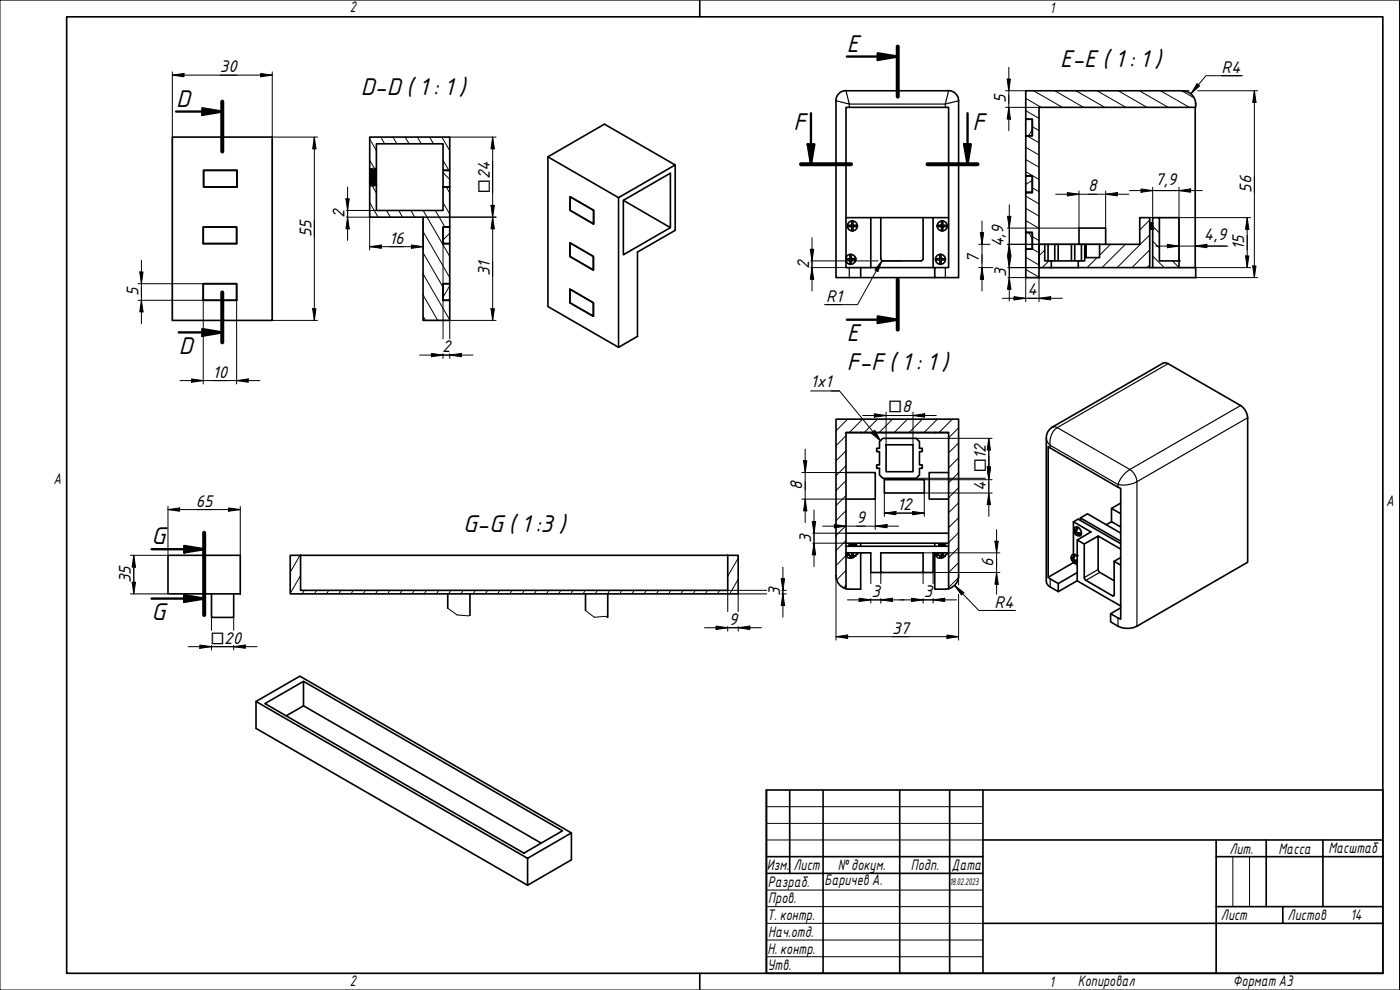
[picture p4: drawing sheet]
<svg xmlns="http://www.w3.org/2000/svg" width="420mm" height="297mm" viewBox="0 0 420 297" stroke-linecap="round" stroke-linejoin="round" font-family="sans-serif">
<g fill="none" stroke="#000" stroke-width=".3">
<path d="M307.8 33.2l4 2.3M307.8 29.5l4.7 2.7M307.9 35.8l-.1 .1M309.8 38.8l-1.1 1.9M309.8 38l2 1.2M310.2 27.2l8.6 5M316.5 27.2l8.7 5M322.9 27.2l8.6 5M329.2 27.2l8.7 5M335.6 27.2l8.6 5M341.9 27.2l8.7 5M348.3 27.2l8.6 5"/>
<path d="M354.6 27.2l3.7 2.2M110.9 48.1l1.6 2.6M110.9 41.7l2.1 3.5M111.5 55.5l1.5 2.4M114.3 41.1l1.1 2M117.9 41.1l1.2 2M121.6 41.1l1.2 2M125.3 41.1l1.1 2M128.9 41.1l1.2 2M132.6 41.1l2.4 4.1M133 51.8l2 2M133 48.1l1.7 3"/>
<path d="M133.9 56.1l1.1 1.8M307.8 58.8l4 2.4M307.8 51.5l4 2.3M307.8 47.9l4 2.3M307.8 44.2l4 2.3M308.2 40.7l3.6 2.1M309.8 54.2l-2 1.1M309.8 56.3l2 1.2M110.9 60.8l2.6 4.4M116 63.1l1.2 2.1M119.7 63.1l1.1 2.1M123.3 63.1l1.2 2.1"/>
<path d="M127 75.8l6 10.4M127 69.5l8 13.8M127 63.1l8 13.8M130.6 63.1l2.9 5M133 60.8l2 3.4M135 70l-2 2M307.8 74.6l.1 .2M307.8 77.2l4 2.3M307.8 66.2l4 2.3M307.8 62.5l4 2.3M308.7 69.7l1.1 2M309.8 74.7l2 1.1"/>
<path d="M309.8 71l2 1.2M313.5 75l-1.7 1.8M314.8 78.3l-2 2M323.8 78.3l-.2 .2M326 76.1l-.5 .4M329.2 77.3l-3 3M333.3 73.3l-3.3 3.3M337.7 73.3l-7 7M345.1 79.5l-.9 .8M345.1 75l-5.4 5.3M345.1 70.5l-9.9 9.8M345.1 66l-3 3"/>
<path d="M345.9 76.8l3.5 3.5M345.9 72.4l2 2M345.9 67.9l2 2M347.9 65.3v.1M351.9 78.3l1.9 2M127 94.9l.7 1.2M127 88.5l4.4 7.6M127 82.2l8 13.8M135 85.7l-2 3.5M307.8 80.9l4 2.2M253.9 139.7l-3 3M253.9 135.3l-3 3"/>
<path d="M253.9 130.7l-3 3M254.4 125.8l-3.5 3.5M258.9 125.8l-4 4M263.3 125.8l-3.9 4M267.9 125.8l-4.1 4M272.3 125.8l-3.9 4M276.8 125.8l-4 4M281.3 125.8l-4 4M285.8 125.8l-4 4M287.7 137.4l-3 3M287.7 132.9l-3 3M287.7 128.4l-3 3"/>
<path d="M253.9 157.7l-3 3M253.9 153.2l-3 3M253.9 148.7l-3 3M253.9 144.2l-3 3M287.7 159.8l-3 3M287.7 155.3l-3 3M287.7 150.8l-3 3M287.7 146.3l-3 3M287.7 141.9l-3 3M90 166.6l-2.9 5.1M90.2 172.6l-3.1 5.4M91.3 177.1l-.6 1.1"/>
<path d="M95 177.1l-.6 1.1M98.6 177.1l-.6 1.1M102.3 177.1l-.6 1.1M106 177.1l-.6 1.1M109.6 177.1l-.6 1.1M113.3 177.1l-.6 1.1M116.9 177.1l-.5 1.1M120.6 177.1l-.6 1.1M124.3 177.1l-.6 1.1M128 177.1l-.6 1.1M131.6 177.1l-.6 1.1M135.3 177.1l-.6 1.1"/>
<path d="M139 177.1l-.6 1.1M142.6 177.1l-.6 1.1M146.3 177.1l-.6 1.1M150 177.1l-.6 1.1M153.6 177.1l-.6 1.1M157.3 177.1l-.6 1.1M161 177.1l-.6 1.1M164.6 177.1l-.6 1.1M168.3 177.1l-.6 1.1M171.9 177.1l-.6 1.1M175.6 177.1l-.6 1.1M179.3 177.1l-.6 1.1"/>
<path d="M183 177.1l-.6 1.1M186.6 177.1l-.6 1.1M190.3 177.1l-.6 1.1M194 177.1l-.6 1.1M197.6 177.1l-.6 1.1M201.3 177.1l-.6 1.1M205 177.1l-.6 1.1M208.6 177.1l-.6 1.1M212.3 177.1l-.6 1.1M215.9 177.1l-.6 1.1M221.5 167.5l-3.1 5.4M221.5 173.8l-2.5 4.4"/>
<path d="M253.9 175.6l-.7 .8M253.9 171.2l-2.8 2.8M253.9 166.7l-3 3M253.9 162.2l-3 3M287.6 173.4l-2.9 2.9M287.7 168.8l-3 3M287.7 164.3l-3 3"/>
</g>
<g fill="none" stroke="#000" stroke-width=".49">
<path d="M251.5 28.3a2.85 2.85 0 0 1 2.4-1.1h30.8a3 3 0 0 1 3 3v53.1h-7.2v-3h4.2v-48.1h-30.8v48.1h4.4v3h-7.4v-53.1v-.7zM307.8 35.8h2v4.9h-2zM307.8 27.2h47a4.1 4.1 0 0 1 4 5h-47v51.1h-4v-8.5h2v-5.1h-2v-12h2v-4.9h-2v4.9h2v-4.9h-2v-12.1h2v-4.9h-2zM358.7 32.2v48.1M358.8 31v.2M51.7 41.1h30v55h-30zM61.1 51.1h10v5h-10zM110.9 55.2l.4 .5 .4-.5 .4 .5 .3-.5h.3l.3 .5v7.4h20v-7h2v12h-2v5h2v12h-2v5h2v6h-8v-30.9h-16.1zM110.9 41.1h24.1v10h-2v-8h-20v7.9l-.4-.4-.3 .4-.5-.4-.6 .4-.3-.4zM110.9 50.6h.1M110.9 50.7v4.5M111.2 51l-.3 3.5"/>
<path d="M111.5 51l-.4 4.2M111.7 50.6l-.4 5.1M111.8 50.6l-.4 5.1M112 51l-.3 4.2M112.3 51l-.4 4.2M112.5 50.6l-.4 5.1M112.6 50.6l-.4 5.1M112.9 51l-.5 4.2M113 51v4.6M113 51.8l-.3 3.4M113 55.6v.1M113 55.6l-.1 .1"/>
<path d="M133 51.1h2v5h-2zM164.4 47.1l21.2 12.2v44.9M171.1 59l7.1 4.1v4.1l-7.1-4.1zM202.6 49.5v19.6l-11.3 6.5v25.3l-5.7 3.3-21.2-12.2v-44.9l17-9.8 21.2 12.2-17 9.8M61 68.1h10v5h-10zM133 68.1h2v5h-2zM171 72.8l7.1 4.1v4.1l-7.1-4.1zM187.1 60.1l14.1 8.2v-16.3l-14.1 8.1v16.3l14.1-8.1M253.9 65.3h23.1M253.9 77.2a1.5 1.5 0 0 1 2.3-.6 1.5 1.5 0 0 1 0 2.4 1.5 1.5 0 0 1-2.3-.6M253.9 77.6h1.2v-1.2h.2h.2v1.2h1.1l.1 .4h-1.2v1.2h-.4v-1.2h-1.2zM254.4 67.6v.4"/>
<path d="M254.5 67.6h1.1v-1.2h.2h.2v1.2h1.2v.2v.2h-1.2v1.2h-.4v-1.2h-1.1M256.6 77.1a1.01 1.01 0 0 1 0 1.4M261.3 65.3v15M264.3 65.3v12.3M277 65.3v12.3l-.2 .5-.5 .2h-11.3l-.4-.2-.2-.5M277 65.3h3v15M280 65.3h4.7M280.9 77.6v.4M280.9 77.6h1.1v-1.2h.2h.2v1.2h1.2v.2v.2h-1.2v1.2h-.2h-.2v-1.2h-1.1M281.4 67.6v.4M281.4 68h1.2v1.2h.4M283 66.4v1.2h1.1l.1 .2-.1 .2h-1.1v1.2"/>
<path d="M283 66.4h-.4v1.2h-1.2M307.8 69.7h2v5.1h-2zM311.8 73.3h1.7v5h2v2h-3.7zM313.5 73.3h12M314.5 73.3v5M315.5 78.3h8.1M316.5 73.3v5M317.6 73.3v5M321.6 73.3v5M322.5 73.3v5M323.8 73.3v-4.9h8v4.9M324.6 73.3v5"/>
<path d="M325.5 73.3h.5v4h4v-4h12.1v-8h3v15h-21.5v-2h1.9zM326 73.3h4M345.4 68.2v-.8l.2 1.4M345.4 68.2l.1 .6M345.5 67.1l.2 1.4M345.5 68.8h.1M345.6 67.1l.2 1.4M345.6 67.1l-.2-.1v.4M345.7 66.9l.2 1.9M345.7 66.8h.1M345.7 68.5h.1M345.7 68.5l-.1 .3"/>
<path d="M345.7 66.9l-.1 .2M345.8 66.8l.1 1.9M345.8 66.9l.1 .2M345.8 68.5l.1 .3M345.9 67.1v.1M345.9 67.1h.1M345.9 65.3h2v13h5.9v2h-7.9zM347.9 65.3h5.9v13M61 85.1h10v5h-10zM133 85.1h2v5h-2zM171 86.7l7.1 4.1v4.1l-7.1-4.1zM258.3 80.3h3"/>
<path d="M258.3 83.3h22.2M261.3 80.3h19.2M315.5 80.3h8.1M345.1 80.3h.8M353.8 80.3h5v3h-47M253.9 129.8h30.8M264.9 131.5h10.1l.9 1v2h.9v1h-.9v4h.9v1h-.9v2l-.9 1h-10.1l-1-1v-2h-.8v-1h.8v-4h-.8v-1h.8v-2zM265.9 133.5h8.1v8h-8.1zM253.9 141.8h8.8v8h-8.8M253.9 160h30.8M265.4 143.9h12v4h-12zM284.7 141.8h-5.8v8h5.8"/>
<path d="M322.2 156.6l5.2 3-4.1 2.4v12.3l13 7.5M322.2 156.6v9.6M322.2 156.6l1.4-.8 12.7 7.3M322.3 159.4l.6 1M322.3 159.2l.4 .7M322.7 159.6a.82 .82 0 0 1-.4-.9 .82 .82 0 0 1 .7-.7 1.96 1.96 0 0 1 1.5 2.5 .9 .9 0 0 1-1.5-.4M322.7 159.9l.1 .4 .3 .2M322.9 159.5h.1M323 159.7l-.3 .2M323 159.4l-.3 .2M323.2 158.9v-.6l.3 .2-.5 1.2 1.3 .2v.3M323.2 158.3l-.5 1.3"/>
<path d="M323.2 159.8v.1M323.3 159.8l-.3 .3M323.7 159.9l.6 .3M324.2 156.1v-.7l12.1 7M324.2 155.4l2.2-1.2 9.9 5.7M332 157.4l1.6-.9 2.7 1.6M333.6 152.5v4M336.3 151l-2.7 1.5 2.7 1.6M50.4 166.6h21.7v11.6h-21.7zM63.5 178.2v7h6.6v-7M90.2 166.6v10.5h128.2v-10.5h3.1v11.6h-134.4v-11.6h131.3M134.4 178.2v4.3"/>
<path d="M141 178.2v6.4M175.7 178.2v5M182.4 178.2v7M253.9 166.8h.1M253.9 176.6v-46.8h30.8v46.8M253.9 165.9h7.4v5.9h3M253.9 163h30.8M253.9 163.9h30.8M253.9 176.6a4 4 0 0 1-3-3.8v-47h36.8v47a4 4 0 0 1-3 3.8M253.9 166.8l.5 .5 .7 .2 .1-.7M254.3 165.9l.2 .3M254.3 166.2h.2"/>
<path d="M254.3 166.2l.2 .1M254.3 166.2h.1M254.3 166.2l.3 .2M254.4 166.1l-.1 .1M254.5 166.4l-.6 .1M254.5 166.4h.1M254.5 166.4l-.1 .1M254.8 163.6l2 .2M254.8 163.5l2 .3M254.8 163.6l1.4 .3M254.8 163.5v.1M255.1 163.8l.3 .1"/>
<path d="M255.1 163.4l1.4 .2M255.1 163.4h1.6M255.1 163.4h.1M255.1 163.8h.1M255.1 163.4l-.3 .1M255.1 163.8l-.1 .1M255.2 163.4l1.3 .1M255.6 166.3l.4 .1-.4-.1M255.7 166.5h.3M255.8 166.2h.2M256.5 163.5v.1M256.5 163.6l.3 .2"/>
<path d="M256.7 166.7l-.5 .6-.7 .2v-.6M256.8 163.4h.1M256.8 163.8h.1M256.8 163.8l-.2 .1M256.8 163.4l-.3 .1M257.3 165.9a1.42 1.42 0 0 1-1.3 1v-.7h-.4v.7l-.6-.2-.5-.5M258.3 165.9v10.9l-4.4-.2M258.3 163v.9M264.3 165.9h12.7v5.9h-12.7zM280.5 165.9v10.9l4.2-.2M280.5 163v.9M281.3 166.4h.2h-.2"/>
<path d="M281.3 166h.1M281.3 166.4h.1M281.3 166.4l.1 .1M281.3 166.1h.1M281.3 165.9l.1 .3M281.3 166v.1M281.3 165.9v.1M281.4 166.2h.1M281.4 166.2l.5 .5 .7 .2v-.7h.4v.7l.6-.2 .5-.5M281.4 166.3l-.1 .1M281.6 166.5h-.8a1.41 1.41 0 0 0 1.2 1l.1-.7M281.8 163.4h.1"/>
<path d="M281.8 163.8h.1M281.8 163.8l.1 .1M281.8 163.4l.2 .1M281.9 163.4h1.6M282 163.5v.1M282 163.6l-.2 .2M282.6 166.5h.4M283 166.4h-.4M283 166.4l-.3 .1M283 166.3h-.4M283.4 163.4l-1.4 .1M283.5 163.8l-.3 .1"/>
<path d="M283.5 163.4l-1.5 .2M283.5 163.4h.1M283.5 163.8h.1M283.5 163.8l.1 .1M283.5 163.4l.2 .1M283.6 166.8l-.5 .5-.7 .2v-.6M283.6 166.8h.1M283.7 166.7l-.1 .1M283.7 163.6l-1.9 .2M283.7 163.5l-1.9 .3M283.7 163.6l-1.3 .3M283.7 163.5v.1"/>
<path d="M284.1 166.2h.1M284.3 165.9l-.1 .3M284.7 165.9h-4.7v5.9h-3M321.5 167.6l.6 1.1M321.5 167.4l.4 .7M321.9 168.1l.4 .6M322.1 167.6l.1 .1M322.2 168.2l1.1 .3M322.2 168.2a.81 .81 0 0 0 1.1 .7M322.2 167.9l-.3 .2M322.2 168.7v.1M322.2 168.8l1.1 .6"/>
<path d="M322.2 168.8l-7.6 4.4M322.2 167.6l-.3 .1M322.4 167.1v-.6l.3 .2-.5 1.2 1.1 .2M322.4 166.5l-.5 1.2M322.4 168v.1M322.5 168.1l-.3 .1M322.9 166.5l.4 .2M323 160.1l1.3 .1M323 168.1l.3 .2M323.3 166.9l-1.1-.7a.86 .86 0 0 0-.6 .7 .86 .86 0 0 0 .3 .8M323.3 162l2.1 1.2M323.3 174.2l-5.7 3.3"/>
<path d="M323.3 171.8l-5.7 3.3M329.6 160.8l6.7 3.9M334.4 168.4l1.9 1.1M336.3 167.3l-1.9 1.1v10.1l-.2 .3-8.6-4.9-.2-.6v-10.1l4.2-2.4v10.4l.5 .5 4.3 2.5M336.3 182.4l-3 1.7 3 1.7v-39.3l-21.7-12.6v39.3l3 1.9v2.4l-2.4-1.4-1.1-1-.1-43.7a3.7 3.7 0 0 1 1.8-3.2l33.7-19.4 1.1 .3 21.7 12.6a4.8 4.8 0 0 1 2.1 3.6v43.4l-33.2 19.2a7.2 7.2 0 0 1-7.9-1.3v-2.5M76.8 210.5l13.2-7.6 81.5 47-13.2 7.6zM76.8 210.5v8l81.5 47.1M79.5 211.1l11.6-6.7 77.7 44.9-11.6 6.7zM91.1 204.4v7.4l-5.2 3M91.1 211.8l71.3 41.2M171.5 249.9v8.1l-13.2 7.6v-8.1"/>
<circle cx="255.8" cy="67.8" r="1.5"/>
<circle cx="282.2" cy="77.8" r="1.5"/>
<circle cx="282.8" cy="67.8" r="1.5"/>
</g>
<g fill="#000">
<circle cx="111.2" cy="51" r=".25"/>
<circle cx="112.7" cy="55.2" r=".25"/>
<circle cx="345.9" cy="68.8" r=".25"/>
<circle cx="353.8" cy="78.3" r=".25"/>
<circle cx="311.8" cy="80.3" r=".25"/>
<circle cx="258.3" cy="129.8" r=".25"/>
<circle cx="280.5" cy="129.8" r=".25"/>
<circle cx="315.8" cy="128.2" r=".25"/>
<circle cx="254.6" cy="166.4" r=".25"/>
<circle cx="256.6" cy="166.8" r=".25"/>
<circle cx="256.8" cy="163.8" r=".25"/>
<circle cx="256.8" cy="163.4" r=".25"/>
<circle cx="257.2" cy="166.2" r=".25"/>
<circle cx="264.3" cy="171.8" r=".25"/>
<circle cx="280.9" cy="166.8" r=".25"/>
<circle cx="281.3" cy="166.4" r=".25"/>
<circle cx="281.3" cy="165.9" r=".25"/>
<circle cx="281.8" cy="163.4" r=".25"/>
<circle cx="281.8" cy="163.8" r=".25"/>
<circle cx="323.3" cy="166.7" r=".25"/>
</g>
<g fill="none" stroke="#000" stroke-width=".35">
<path d="M250.9 30.2l4 1M253.9 27.2l1 4M254.9 31.2v1M254.9 31.2h28.8M283.7 31.2v1M284.7 27.2l-1 4M287.7 30.2l-4 1M254.9 80.3v3M283.7 80.3v3M350.6 109.1l-33.3 19.2M314 131.4l.5 1.5 .7 .7M315.2 133.6v.8"/>
<path d="M315.2 133.6l20.3 11.8v.8M315.8 128.2l1-.1 .5 .2M317.3 128.3a5.4 5.4 0 0 0-2.1 5.3M317.3 128.3l21.8 12.6M372.3 121.7l-33.2 19.2M374.4 125.3l-33.2 19.2v43.4M337.6 142.1l1.5-1.2a4.8 4.8 0 0 1 2.1 3.6l-1.8 .7a7.9 7.9 0 0 1-3.9 .2 8 8 0 0 1 2.1-3.3zM315.2 173.7v2.4M329.6 170.9l-4.2 2.4M330.1 171.7l-4.2 2.4M334.4 178.5l-.5 .3M335.5 185.4v2.5"/>
</g>
<path d="M134.4 182.5l2.8 2 3.4 .3 .4-.2M175.7 183.2l2.7 2 3.4-.3 .6 .3" fill="none" stroke="#000" stroke-width=".3"/>
<path d="M269.4 14v15M66.7 30.5v15M240.4 49.3h15M278.3 49.3h15.1M66.7 87.7v15M269.4 83.9v15M61.3 159.8v24.7" fill="none" stroke="#000" stroke-width="1.2"/>
<g fill="none" stroke="#000" stroke-width=".71">
<path d="M254.1 17h15.3M263.4 16l6 1-6 1zM52.8 33.5h13.9M60.7 32.5l6 1-6 1zM243.4 34v15.3M290.4 34v15.3M242.4 43.3h2l-1 6zM289.3 43.3h2.1l-1 6zM53.6 99.7h13.1M60.7 98.7l6 1-6 1.1zM254.1 95.9h15.3M263.4 94.9l6 1-6 1z"/>
<path d="M45.5 164.8h15.8M45.5 179.6h15.8M55.3 163.8l6 1-6 1zM55.3 178.6l6 1-6 1z"/>
</g>
<g fill="#000">
<path d="M263.4 16l6 1-6 1z" fill-rule="evenodd"/>
<path d="M60.7 32.5l6 1-6 1z" fill-rule="evenodd"/>
<path d="M242.4 43.3h2l-1 6z" fill-rule="evenodd"/>
<path d="M289.3 43.3h2.1l-1 6z" fill-rule="evenodd"/>
<path d="M263.4 94.9l6 1-6 1z" fill-rule="evenodd"/>
<path d="M60.7 98.7l6 1-6 1.1z" fill-rule="evenodd"/>
<path d="M55.3 163.8l6 1-6 1z" fill-rule="evenodd"/>
<path d="M55.3 178.6l6 1-6 1z" fill-rule="evenodd"/>
</g>
<path d="M20 5h395v287h-395zM210 0v5M210 292v5" fill="none" stroke="#000" stroke-width=".49"/>
<path d="M0 0h420v297h-420z" fill="none" stroke="#000" stroke-width=".3"/>
<g fill="none" stroke="#000" stroke-width=".49">
<path d="M230 237h185v55h-185zM237 237v25M247 237v55M270 237v55M285 237v55M295 237v55M230 257h65M295 252h120M365 257h50M365 252v40M380 252v20M397 252v20"/>
<path d="M230 262h65M295 277h120M365 272h50M385 272v5"/>
</g>
<path d="M230 242h65M230 247.1h65M230 252h65M370 257v15M375 257v15M230 267.1h65M230 272h65M230 277h65M230 282h65M230 287.1h65" fill="none" stroke="#000" stroke-width=".3"/>
<g fill="none" stroke="#000" stroke-width=".3">
<path d="M51.7 22.5l3.5-.5v1zM51.7 22.5h30M51.7 21.6v74.5M78.2 22l3.5 .5-3.5 .5zM81.7 21.6v74.5h13.6M301.8 27.2h6M301.8 32.2h10M302.3 23.7h.9l-.4 3.5zM302.8 32.2l.4 3.5h-.9zM302.8 20.2v19M354.8 27.2h2.1M359.2 25.2l.8 .6-2.6 2.4z"/>
<path d="M359.4 27.2h18M366.6 22.7h5.8M372.9 22.7h-11l-4.5 5.5M376.4 27.2l.5 3.5h-.9zM376.4 27.2v56.1M81.7 41.1h13.6M94.3 41.1l.5 3.6h-1zM94.3 41.1v55M103.8 59.7h1l-.5 3.4zM104.3 56.1v16M135 41.1h13.9M147.8 41.1l.6 3.6h-1z"/>
<path d="M147.8 41.1v55M316.8 58.3h22M320.3 57.8l3.5 .5-3.5 .5zM323.8 57.3v11.1h-21.5M331.8 58.3l3.5-.5v1zM331.8 57.3v11.1M338.9 57.2h21.9M342.4 56.7l3.5 .5-3.5 .5zM345.9 56.2v9.1M353.8 57.2l3.5-.5v1zM353.8 56.2v22.1M42.4 78.1v19"/>
<path d="M103.9 65.2h7v9.8M103.9 63.1h9.1M104.3 65.2l.5 3.5h-1zM110.9 74l3.5-.5v1zM110.9 74h16.1M123.5 73.5l3.5 .5-3.5 .5zM133 73.1v28.6M147.4 61.6h1l-.6 3.6zM147.8 65.2l.6 3.5h-1zM148.9 65.2h-21.9v9.8M243.2 74.8h1l-.5 3.5zM243.3 78.3h20.2"/>
<path d="M243.7 71.3v16M264.7 78.3h6M264.7 78.2l-1.2 3.3-.9-.5zM264.7 78.2l-7.3 13.2h-10M293.7 73.3h3.4M294.2 69.8h1l-.5 3.5zM294.7 66.3v21M302.3 73.3h27.7M302.4 76.8h1l-.5 3.5zM302.4 64.9h1l-.5 3.5zM302.9 73.3l.5 3.5h-1zM302.9 61.4v28.9"/>
<path d="M307.8 69.7v20.8M345.1 65.3h30.2M346.8 73.8h21.2M350.3 73.3l3.5 .5-3.5 .5zM358.7 73.8l3.5-.5v1zM362.2 73.8h6.3M373.8 76.8h1l-.5 3.5zM374.3 65.3l.5 3.5h-1zM374.3 65.3v15M376 79.8h.9l-.5 3.5zM41.5 90.1h19.5v25.1M41.5 85.1h19.5"/>
<path d="M41.9 81.6h1l-.5 3.5zM42.4 90.1l.5 3.5h-1zM71 90.1v25.1M93.8 92.6h1l-.5 3.5zM127 96.1h21.9M135 96.1v5.6M147.4 92.6h1l-.6 3.5zM243.3 80.3h18M243.7 80.3l.5 3.5h-1zM247.9 91.4h4.8M293.7 80.3h4.3M294.7 80.3l.5 3.5h-1z"/>
<path d="M300.8 89.5h18M302.5 83.3h9.3v7.2M302.5 80.3h21.1M302.9 83.3l.5 3.5h-1zM304.3 89l3.5 .5-3.5 .5zM311.8 89.5l3.5-.5v1zM345.1 80.3h30.2M358.8 83.3h18.6M54 114.2h24M57.5 113.7l3.5 .5-3.5 .5zM71 114.2l3.5-.5v1zM125.9 106.5h16.1"/>
<path d="M129.5 106l3.5 .5-3.5 .5zM133 106.2v1.3M135 106.5l3.5-.5v1zM135 106.2v1.3M241.2 138.3h.9l-.4 3.5zM241.7 134.8v22M258.9 124.7h22.1M262.4 124.1l3.5 .6-3.5 .5zM265.9 123.6v9.9M274 124.7l3.5-.6v1.1zM274 123.6v9.9M275 131.5h22.7"/>
<path d="M296.8 131.5l.5 3.5h-1zM296.8 131.5v23.4M50.4 152.9l3.5-.5v1zM50.4 151.9v14.7h-11.2M50.4 152.9h21.7M68.6 152.4l3.5 .5-3.5 .5zM72.1 151.9v14.7M240.6 141.8h13.3M240.6 149.8h13.3M241.7 149.8l.4 3.5h-.9zM243.8 156.5h1l-.5 3.5zM243.9 160h10"/>
<path d="M244.3 153v17M246.9 157.9h22.8M250.4 157.4l3.5 .5-3.5 .5zM262.7 157.9l3.5-.5v1zM262.7 149.8v9.1M265.4 154l3.5-.5v.9zM265.4 154h12M265.4 147.9v7M273.9 153.5l3.5 .5-3.5 .4zM275 143.5h20.7M277.4 143.9h20.3M296.3 140h1l-.5 3.5z"/>
<path d="M296.4 140.4h.9l-.5 3.5-.4-2.6M296.8 147.9l.5 3.5h-1zM297.7 147.9h-20.3v7M299.1 158.9v19.4M39.2 178.2h11.2M39.7 174.7h1l-.6 3.5zM40.1 166.6l.6 3.5h-1zM40.1 166.6v11.6M230.1 178.2h-8.6v5.3M230.1 177.1h-11.7v6.4M234.5 173.6h1l-.6 3.5zM234.6 178.2h1.4"/>
<path d="M234.6 177.1h1.4M234.9 178.2l.6 3.5h-1zM234.9 170.1v15.1M243.9 163h10M244.3 163l.5 3.5h-1zM250.9 172.8v19.3M254.3 180h32.8M257.8 179.5l3.5 .5-3.5 .5zM261.3 171.8v3.3M261.3 179.6v1.4M264.3 180l3.5-.5v1zM264.3 171.8v3.3"/>
<path d="M264.3 179.6v1.4M273.5 179.5l3.5 .5-3.5 .5zM276.4 171.8h23.7M277 165.9h23.1M277 171.8v3.3M277 179.6v1.4M280 180l3.5-.5v1zM280 171.8v3.3M280 179.6v1.4M286.5 175.6l2.8 2.2-.8 .7zM286.5 175.6l7.3 7.6h11M287.7 172.8v2.7"/>
<path d="M287.7 178.3v13.8M298.6 162.4h1l-.5 3.5zM299.1 171.8l.5 3.5h-1zM56.5 194h20.7M60 193.5l3.5 .5-3.5 .5zM63.5 185.2v3.9M63.5 193.6v1.4M70.1 194l3.5-.5v1zM70.1 185.2v3.9M70.1 193.6v1.4M211.4 188.3h17.1M214.9 187.9l3.5 .4-3.5 .6z"/>
<path d="M218.4 188v1.4M221.5 188.3l3.5-.4v1zM221.5 188v1.4M250.9 191l3.5-.5v1.1zM250.9 191h36.8M284.2 190.5l3.5 .5-3.5 .6zM298.4 183.2h5.9"/>
</g>
<g fill="#000">
<path d="M51.7 22.5l3.5-.5v1z" fill-rule="evenodd"/>
<path d="M78.2 22l3.5 .5-3.5 .5z" fill-rule="evenodd"/>
<path d="M302.3 23.7h.9l-.4 3.5z" fill-rule="evenodd"/>
<path d="M302.8 32.2l.4 3.5h-.9z" fill-rule="evenodd"/>
<path d="M359.2 25.2l.8 .6-2.6 2.4z" fill-rule="evenodd"/>
<path d="M376.4 27.2l.5 3.5h-.9z" fill-rule="evenodd"/>
<path d="M94.3 41.1l.5 3.6h-1z" fill-rule="evenodd"/>
<path d="M103.8 59.7h1l-.5 3.4z" fill-rule="evenodd"/>
<path d="M147.8 41.1l.6 3.6h-1z" fill-rule="evenodd"/>
<path d="M320.3 57.8l3.5 .5-3.5 .5z" fill-rule="evenodd"/>
<path d="M331.8 58.3l3.5-.5v1z" fill-rule="evenodd"/>
<path d="M342.4 56.7l3.5 .5-3.5 .5z" fill-rule="evenodd"/>
<path d="M353.8 57.2l3.5-.5v1z" fill-rule="evenodd"/>
<path d="M104.3 65.2l.5 3.5h-1z" fill-rule="evenodd"/>
<path d="M110.9 74l3.5-.5v1z" fill-rule="evenodd"/>
<path d="M123.5 73.5l3.5 .5-3.5 .5z" fill-rule="evenodd"/>
<path d="M147.4 61.6h1l-.6 3.6z" fill-rule="evenodd"/>
<path d="M147.8 65.2l.6 3.5h-1z" fill-rule="evenodd"/>
<path d="M243.2 74.8h1l-.5 3.5z" fill-rule="evenodd"/>
<path d="M294.2 69.8h1l-.5 3.5z" fill-rule="evenodd"/>
<path d="M302.4 76.8h1l-.5 3.5z" fill-rule="evenodd"/>
<path d="M302.4 64.9h1l-.5 3.5z" fill-rule="evenodd"/>
<path d="M302.9 73.3l.5 3.5h-1z" fill-rule="evenodd"/>
<path d="M350.3 73.3l3.5 .5-3.5 .5z" fill-rule="evenodd"/>
<path d="M358.7 73.8l3.5-.5v1z" fill-rule="evenodd"/>
<path d="M373.8 76.8h1l-.5 3.5z" fill-rule="evenodd"/>
<path d="M374.3 65.3l.5 3.5h-1z" fill-rule="evenodd"/>
<path d="M376 79.8h.9l-.5 3.5z" fill-rule="evenodd"/>
<path d="M41.9 81.6h1l-.5 3.5z" fill-rule="evenodd"/>
<path d="M42.4 90.1l.5 3.5h-1z" fill-rule="evenodd"/>
<path d="M93.8 92.6h1l-.5 3.5z" fill-rule="evenodd"/>
<path d="M147.4 92.6h1l-.6 3.5z" fill-rule="evenodd"/>
<path d="M243.7 80.3l.5 3.5h-1z" fill-rule="evenodd"/>
<path d="M264.7 78.2l-1.2 3.3-.9-.5z" fill-rule="evenodd"/>
<path d="M294.7 80.3l.5 3.5h-1z" fill-rule="evenodd"/>
<path d="M302.9 83.3l.5 3.5h-1z" fill-rule="evenodd"/>
<path d="M304.3 89l3.5 .5-3.5 .5z" fill-rule="evenodd"/>
<path d="M311.8 89.5l3.5-.5v1z" fill-rule="evenodd"/>
<path d="M57.5 113.7l3.5 .5-3.5 .5z" fill-rule="evenodd"/>
<path d="M71 114.2l3.5-.5v1z" fill-rule="evenodd"/>
<path d="M129.5 106l3.5 .5-3.5 .5z" fill-rule="evenodd"/>
<path d="M135 106.5l3.5-.5v1z" fill-rule="evenodd"/>
<path d="M241.2 138.3h.9l-.4 3.5z" fill-rule="evenodd"/>
<path d="M262.4 124.1l3.5 .6-3.5 .5z" fill-rule="evenodd"/>
<path d="M274 124.7l3.5-.6v1.1z" fill-rule="evenodd"/>
<path d="M296.8 131.5l.5 3.5h-1z" fill-rule="evenodd"/>
<path d="M50.4 152.9l3.5-.5v1z" fill-rule="evenodd"/>
<path d="M68.6 152.4l3.5 .5-3.5 .5z" fill-rule="evenodd"/>
<path d="M241.7 149.8l.4 3.5h-.9z" fill-rule="evenodd"/>
<path d="M243.8 156.5h1l-.5 3.5z" fill-rule="evenodd"/>
<path d="M250.4 157.4l3.5 .5-3.5 .5z" fill-rule="evenodd"/>
<path d="M262.7 157.9l3.5-.5v1z" fill-rule="evenodd"/>
<path d="M265.4 154l3.5-.5v.9z" fill-rule="evenodd"/>
<path d="M273.9 153.5l3.5 .5-3.5 .4z" fill-rule="evenodd"/>
<path d="M296.3 140.4h1l-.5 3.5z" fill-rule="evenodd"/>
<path d="M296.3 140h1l-.5 3.5z" fill-rule="evenodd"/>
<path d="M296.8 147.9l.5 3.5h-1z" fill-rule="evenodd"/>
<path d="M39.7 174.7h1l-.6 3.5z" fill-rule="evenodd"/>
<path d="M40.1 166.6l.6 3.5h-1z" fill-rule="evenodd"/>
<path d="M234.5 173.6h1l-.6 3.5z" fill-rule="evenodd"/>
<path d="M244.3 163l.5 3.5h-1z" fill-rule="evenodd"/>
<path d="M264.3 180l3.5-.5v1z" fill-rule="evenodd"/>
<path d="M280 180l3.5-.5v1z" fill-rule="evenodd"/>
<path d="M286.5 175.6l2.8 2.2-.8 .7z" fill-rule="evenodd"/>
<path d="M298.6 162.4h1l-.5 3.5z" fill-rule="evenodd"/>
<path d="M299.1 171.8l.5 3.5h-1z" fill-rule="evenodd"/>
<path d="M60 193.5l3.5 .5-3.5 .5z" fill-rule="evenodd"/>
<path d="M70.1 194l3.5-.5v1z" fill-rule="evenodd"/>
<path d="M214.9 187.9l3.5 .4-3.5 .6z" fill-rule="evenodd"/>
<path d="M221.5 188.3l3.5-.4v1z" fill-rule="evenodd"/>
<path d="M234.9 178.2l.6 3.5h-1z" fill-rule="evenodd"/>
<path d="M250.9 191l3.5-.5v1.1z" fill-rule="evenodd"/>
<path d="M257.8 179.5l3.5 .5-3.5 .5z" fill-rule="evenodd"/>
<path d="M273.5 179.5l3.5 .5-3.5 .5z" fill-rule="evenodd"/>
<path d="M284.2 190.5l3.5 .5-3.5 .6z" fill-rule="evenodd"/>
</g>
<path d="M243.3 117.3h8.7M249.4 117.3h2.6l12.2 14.9M261.4 130l1.1-.9 1.7 3.1z" fill="none" stroke="#000" stroke-width=".3"/>
<path d="M261.4 130l1.1-.9 1.7 3.1z" fill-rule="evenodd" fill="#000"/>
<g font-size="7">
<text x="254.1" y="15.5">E</text>
<text x="318.2" y="20.2">E-E(1: 1)</text>
<text x="108.3" y="28.4">D-D (1: 1)</text>
<text x="52.8" y="32">D</text>
<text x="238.1" y="39">F</text>
<text x="291.9" y="39">F</text>
<text x="53.6" y="106.3">D</text>
<text x="254.1" y="102.4">E</text>
<text x="254.2" y="111.1">F-F(1: 1)</text>
<text x="139" y="159.6">G-G(1:3 )</text>
<text x="45.5" y="163.3">G</text>
<text x="45.5" y="186.1">G</text>
</g>
<g font-size="4.9">
<text x="66" y="21.7">30</text>
<text x="366.6" y="21.8">R4</text>
<text x="301.9" y="31" transform="rotate(-90 301.9 31)">5</text>
<text x="326.6" y="57.4">8</text>
<text x="346.7" y="55.5">7,9</text>
<text x="375.6" y="57.8" transform="rotate(-90 375.6 57.8)">56</text>
<text x="103.4" y="65.4" transform="rotate(-90 103.4 65.4)">2</text>
<text x="93.5" y="71.2" transform="rotate(-90 93.5 71.2)">55</text>
<text x="116.8" y="73.1">16</text>
<text x="301.1" y="74.2" transform="rotate(-90 301.1 74.2)">4,9</text>
<text x="361.3" y="72.1">4,9</text>
<text x="373.4" y="75" transform="rotate(-90 373.4 75)">15</text>
<text x="147" y="82.8" transform="rotate(-90 147 82.8)">31</text>
<text x="242.8" y="80.6" transform="rotate(-90 242.8 80.6)">2</text>
<text x="293.8" y="79" transform="rotate(-90 293.8 79)">7</text>
<text x="302" y="83.1" transform="rotate(-90 302 83.1)">3</text>
<text x="41.6" y="88.9" transform="rotate(-90 41.6 88.9)">5</text>
<text x="308.4" y="88.7">4</text>
<text x="247.9" y="90.5">R1</text>
<text x="132.7" y="105.7">2</text>
<text x="63.8" y="113.3">10</text>
<text x="243.3" y="116">1x1</text>
<text x="240.8" y="147" transform="rotate(-90 240.8 147)">8</text>
<text x="295.9" y="147.4" transform="rotate(-90 295.9 147.4)">4</text>
<text x="58.7" y="152">65</text>
<text x="269.2" y="153.1">12</text>
<text x="257" y="157">9</text>
<text x="243.4" y="162.8" transform="rotate(-90 243.4 162.8)">3</text>
<text x="298.2" y="170.1" transform="rotate(-90 298.2 170.1)">6</text>
<text x="39.3" y="174.9" transform="rotate(-90 39.3 174.9)">35</text>
<text x="234.1" y="178.9" transform="rotate(-90 234.1 178.9)">3</text>
<text x="261.5" y="179.1">3</text>
<text x="277.3" y="179.1">3</text>
<text x="298.4" y="182.3">R4</text>
<text x="218.7" y="187.5">9</text>
<text x="267.7" y="190.1">37</text>
</g>
<g font-size="4.6">
<text x="147" y="57.9" transform="rotate(-90 147 57.9)">□24</text>
<text x="266.6" y="123.8">□8</text>
<text x="295.8" y="141.7" transform="rotate(-90 295.8 141.7)">□12</text>
<text x="63.3" y="193.1">□20</text>
</g>
<g font-size="4.4">
<text x="105" y="3.7">2</text>
<text x="315" y="3.8">1</text>
<text x="16" y="145.2">A</text>
<text x="416" y="151.7">A</text>
<text x="369" y="256.2">Лит.</text>
<text x="383.7" y="256.1">Масса</text>
<text x="398.7" y="256.1">Масштаб</text>
<text x="230.2" y="261.1">Изм.</text>
<text x="238.2" y="261.1">Лист</text>
<text x="251.5" y="261">№докум.</text>
<text x="273.4" y="261.2">Подп.</text>
<text x="285.6" y="261.2">Дата</text>
<text x="230.5" y="266.1">Разраб.</text>
<text x="247.4" y="265.7">Баричев А.</text>
<text x="230.6" y="271.1">Пров.</text>
<text x="230.2" y="276.2">Т. контр.</text>
<text x="230.5" y="281.1">Нач.отд.</text>
<text x="366.4" y="276.1">Лист</text>
<text x="386.4" y="276.1">Листов</text>
<text x="405.3" y="276">14</text>
<text x="230.4" y="286.1">Н. контр.</text>
<text x="230.3" y="291.1">Утв.</text>
<text x="105" y="295.9">2</text>
<text x="315" y="296.1">1</text>
<text x="323.5" y="295.8">Копировал</text>
<text x="370" y="295.8">Формат А3</text>
</g>
<text font-size="2.8" x="285" y="265.5">18.02.2023</text>
</svg>
